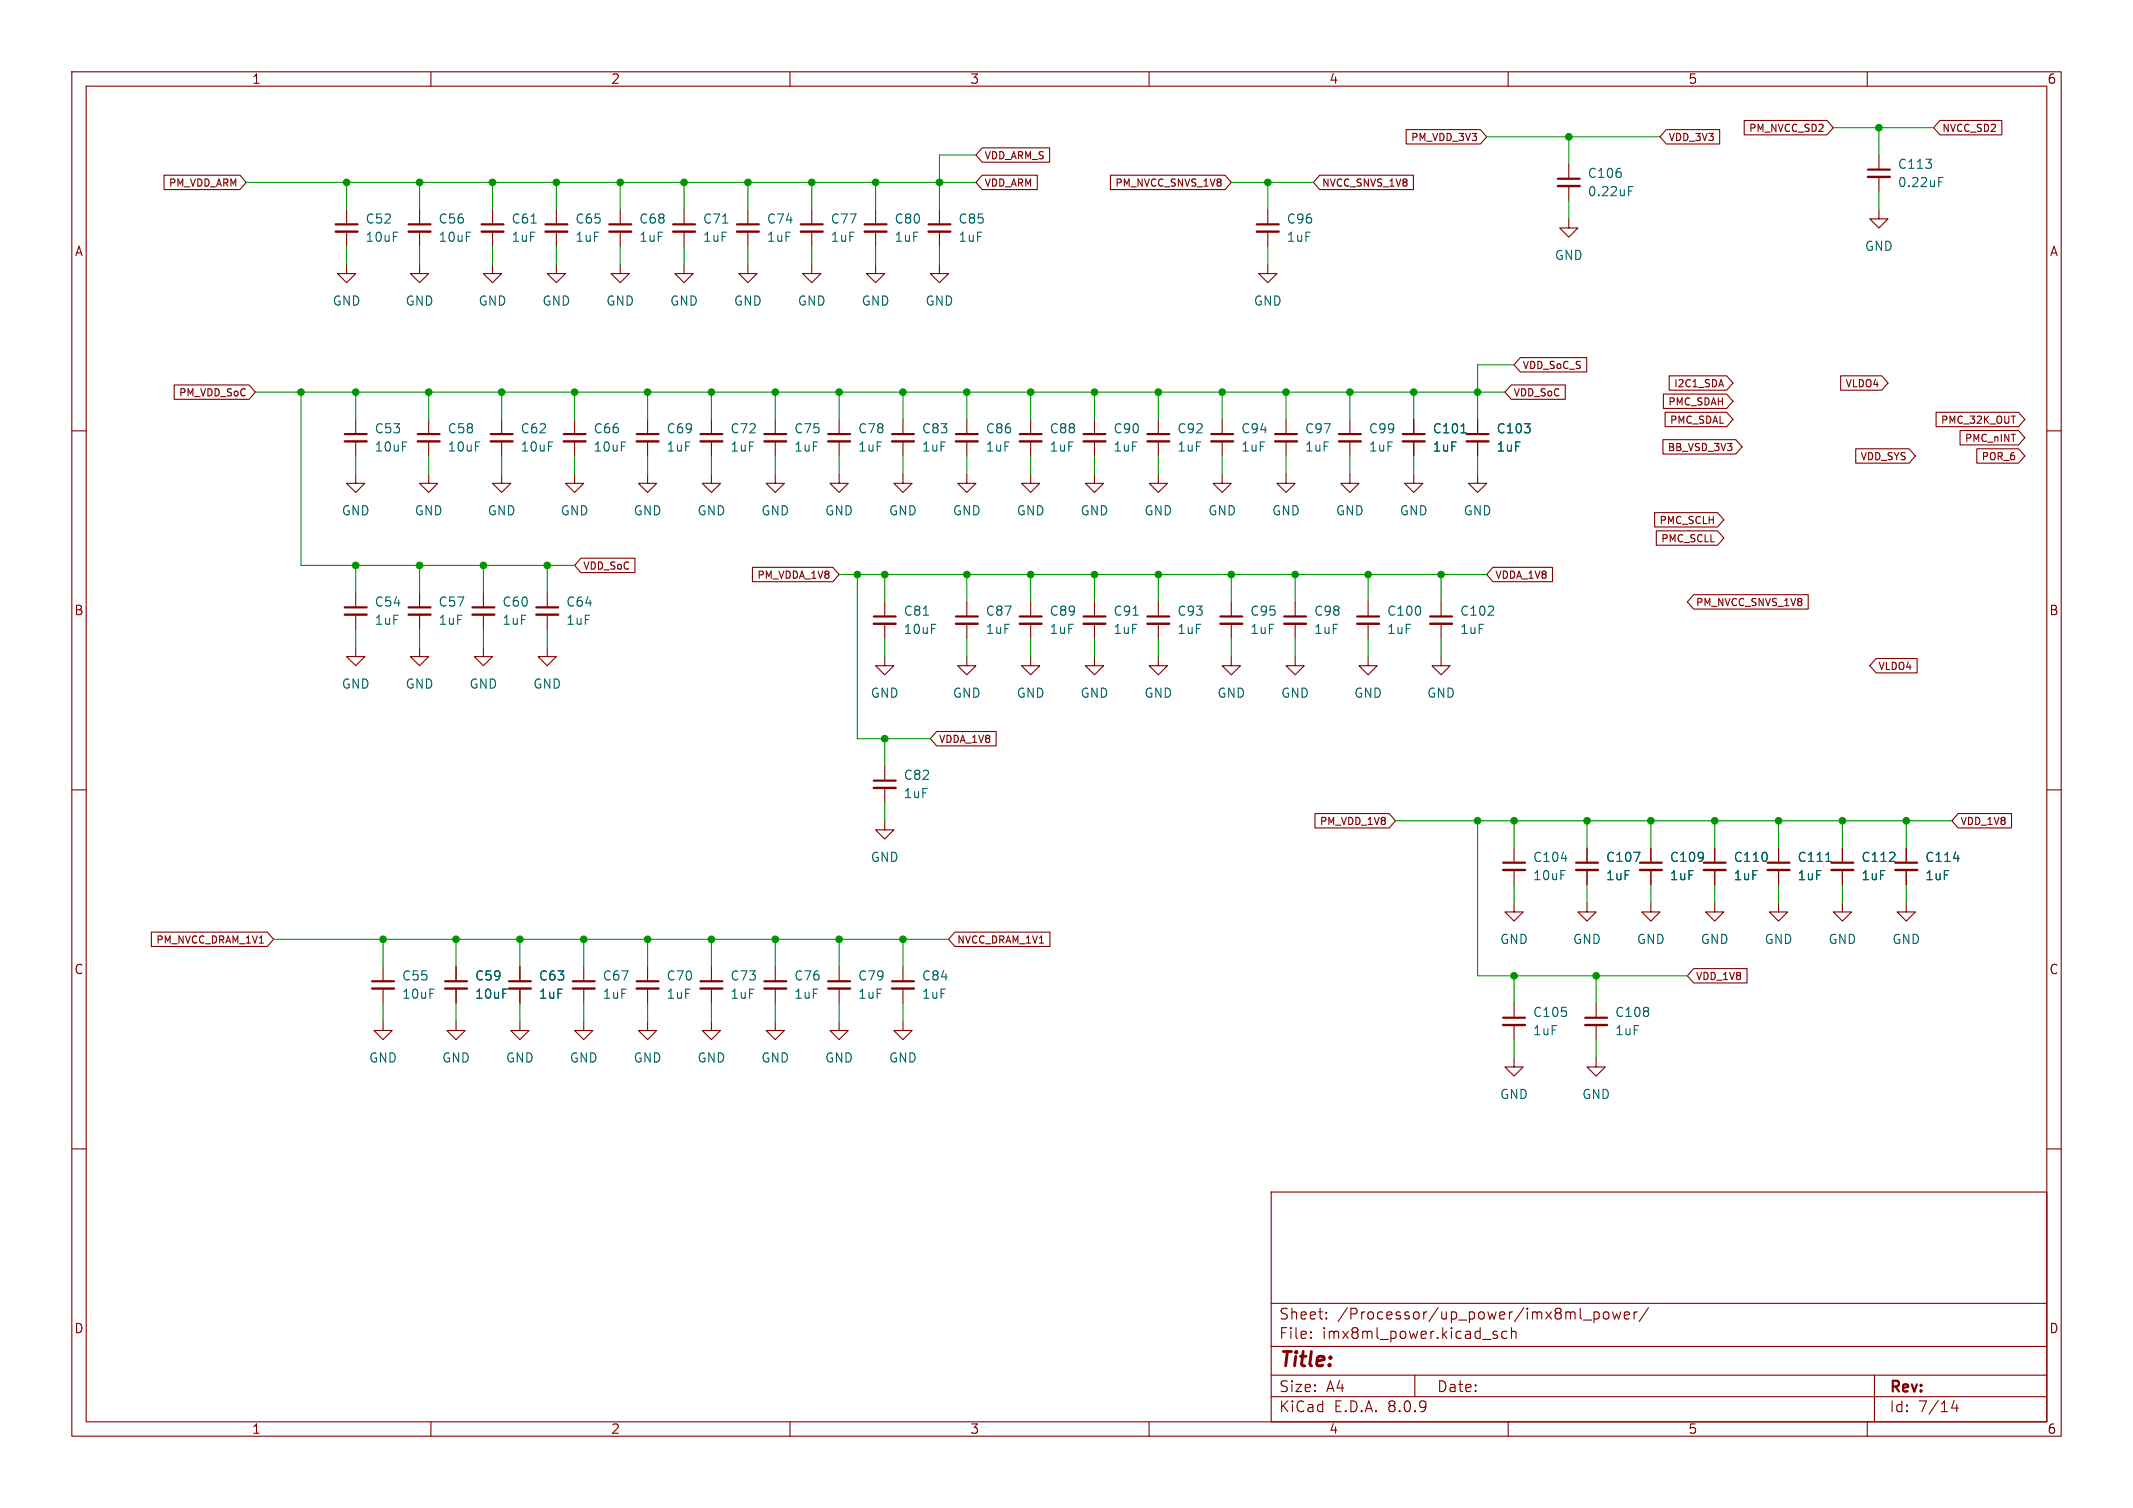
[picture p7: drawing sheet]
<svg xmlns="http://www.w3.org/2000/svg" width="297mm" height="210mm" viewBox="0 0 297 210" stroke-linecap="round" stroke-linejoin="round" font-family="sans-serif">
<g fill="none" stroke="#840000" stroke-width=".15">
<path d="M10 10h277v190h-277zM12 12h273v186h-273zM60 10v2M110 10v2M160 10v2M195.8 18h10.3l.9 1.1-.9 1h-10.3zM210 10v2M232 18h7.4v2.1h-7.4l-.9-1zM242.9 16.8h11.5l.9 1-.9 1h-11.5zM260 10v2M270.1 16.8h8.6v2h-8.6l-.9-1zM22.8 24.4h10.6l.9 1-.9 1h-10.6z"/>
<path d="M48.3 36.8v1.3h1.2l-1.2 1.3-1.3-1.3h1.3M48.3 29.2v2M48.3 32.3v2M58.4 36.8v1.3h1.3l-1.3 1.3-1.3-1.3h1.3M58.4 29.2v2M58.4 32.3v2M68.6 36.8v1.3h1.2l-1.2 1.3-1.3-1.3h1.3M68.6 29.2v2M68.6 32.3v2M77.5 36.8v1.3h1.2l-1.2 1.3-1.3-1.3h1.3M77.5 29.2v2M77.5 32.3v2"/>
<path d="M86.4 36.8v1.3h1.2l-1.2 1.3-1.3-1.3h1.3M86.4 29.2v2M86.4 32.3v2M95.2 36.8v1.3h1.3l-1.3 1.3-1.2-1.3h1.2M95.2 29.2v2M95.2 32.3v2M104.1 36.8v1.3h1.3l-1.3 1.3-1.2-1.3h1.2M104.1 29.2v2M104.1 32.3v2M113 36.8v1.3h1.3l-1.3 1.3-1.2-1.3h1.2M113 29.2v2M113 32.3v2"/>
<path d="M121.9 36.8v1.3h1.3l-1.3 1.3-1.3-1.3h1.3M121.9 29.2v2M121.9 32.3v2M130.8 36.8v1.3h1.3l-1.3 1.3-1.3-1.3h1.3M130.8 29.2v2M130.8 32.3v2M136.8 24.4h7.6v2h-7.6l-.9-1zM136.8 20.6h9.3v2h-9.3l-.9-1zM154.6 24.4h16l.8 1-.8 1h-16zM176.5 36.8v1.3h1.3l-1.3 1.3-1.2-1.3h1.2M176.5 29.2v2M176.5 32.3v2"/>
<path d="M183.8 24.4h13v2h-13l-.9-1zM218.4 30.5v1.3h1.3l-1.3 1.2-1.2-1.2h1.2M218.4 22.9v2M218.4 25.9v2M261.6 29.2v1.3h1.3l-1.3 1.3-1.3-1.3h1.3M261.6 21.6v2M261.6 24.6v2.1M24.3 53.6h10.4l.9 1-.9 1h-10.4zM49.5 58.4v2.1M59.7 58.4v2.1M69.8 58.4v2.1M80 58.4v2.1"/>
<path d="M90.2 58.4v2.1M99.1 58.4v2.1M107.9 58.4v2.1M116.8 58.4v2.1M125.7 58.4v2.1M134.6 58.4v2.1M143.5 58.4v2.1M152.4 58.4v2.1M161.3 58.4v2.1M170.2 58.4v2.1M179.1 58.4v2.1M188 58.4v2.1"/>
<path d="M196.8 58.4v2.1M205.7 58.4v2.1M210.4 53.6h7.6v2h-7.6l-.9-1zM211.7 49.8h9.2v2h-9.2l-.9-1zM231.6 54.9h8.8l.9 1-.9 1h-8.8zM231.9 57.4h8.5l.9 1-.9 1h-8.5zM232.4 52.3h8l.9 1-.9 1h-8zM256.3 52.3h5.7l.9 1-.9 1h-5.7zM269.6 57.4h11.5l.8 1-.8 1h-11.5zM272.9 60h8.2l.8 1-.8 1h-8.2zM10 60h2M49.5 66v1.3h1.3l-1.3 1.3-1.2-1.3h1.2"/>
<path d="M49.5 61.5v2M59.7 66v1.3h1.3l-1.3 1.3-1.3-1.3h1.3M59.7 61.5v2M69.8 66v1.3h1.3l-1.3 1.3-1.2-1.3h1.2M69.8 61.5v2M80 66v1.3h1.3l-1.3 1.3-1.3-1.3h1.3M80 61.5v2M80.9 77.7h7.5v2h-7.5l-.9-1zM90.2 66v1.3h1.2l-1.2 1.3-1.3-1.3h1.3M90.2 61.5v2M99.1 66v1.3h1.2l-1.2 1.3-1.3-1.3h1.3M99.1 61.5v2"/>
<path d="M104.8 79h11.2l.8 1-.8 1h-11.2zM107.9 66v1.3h1.3l-1.3 1.3-1.2-1.3h1.2M107.9 61.5v2M116.8 66v1.3h1.3l-1.3 1.3-1.2-1.3h1.2M116.8 61.5v2M125.7 66v1.3h1.3l-1.3 1.3-1.2-1.3h1.2M125.7 61.5v2M134.6 66v1.3h1.3l-1.3 1.3-1.3-1.3h1.3M134.6 61.5v2M143.5 66v1.3h1.3l-1.3 1.3-1.3-1.3h1.3M143.5 61.5v2M152.4 66v1.3h1.3l-1.3 1.3-1.3-1.3h1.3"/>
<path d="M152.4 61.5v2M161.3 66v1.3h1.3l-1.3 1.3-1.3-1.3h1.3M161.3 61.5v2M170.2 66v1.3h1.2l-1.2 1.3-1.3-1.3h1.3M170.2 61.5v2M179.1 66v1.3h1.2l-1.2 1.3-1.3-1.3h1.3M179.1 61.5v2M188 66v1.3h1.2l-1.2 1.3-1.3-1.3h1.3M188 61.5v2M196.8 66v1.3h1.3l-1.3 1.3-1.2-1.3h1.2M196.8 61.5v2M205.7 66v1.3h1.3l-1.3 1.3-1.2-1.3h1.2"/>
<path d="M205.7 61.5v2M207.9 79h8.3v2h-8.3l-.9-1zM230.4 71.4h8.8l.8 1-.8 1h-8.8zM230.6 73.9h8.6l.8 1-.8 1h-8.6zM231.5 61.2h10.2l.9 1-.9 1h-10.2zM258.4 62.5h7.4l.9 1-.9 1h-7.4zM275.3 62.5h5.8l.8 1-.8 1h-5.8zM285 60h2M49.5 90.2v1.2h1.3l-1.3 1.3-1.2-1.3h1.2M49.5 82.6v2M49.5 85.6v2M58.4 90.2v1.2h1.3l-1.3 1.3-1.3-1.3h1.3"/>
<path d="M58.4 82.6v2M58.4 85.6v2M67.3 90.2v1.2h1.3l-1.3 1.3-1.3-1.3h1.3M67.3 82.6v2M67.3 85.6v2M76.2 90.2v1.2h1.3l-1.3 1.3-1.3-1.3h1.3M76.2 82.6v2M76.2 85.6v2M123.2 91.4v1.3h1.3l-1.3 1.3-1.3-1.3h1.3M123.2 83.8v2.1M123.2 86.9v2M134.6 91.4v1.3h1.3l-1.3 1.3-1.3-1.3h1.3"/>
<path d="M134.6 83.8v2.1M134.6 86.9v2M143.5 91.4v1.3h1.3l-1.3 1.3-1.3-1.3h1.3M143.5 83.8v2.1M143.5 86.9v2M152.4 91.4v1.3h1.3l-1.3 1.3-1.3-1.3h1.3M152.4 83.8v2.1M152.4 86.9v2M161.3 91.4v1.3h1.3l-1.3 1.3-1.3-1.3h1.3M161.3 83.8v2.1M161.3 86.9v2M171.4 91.4v1.3h1.3l-1.3 1.3-1.2-1.3h1.2"/>
<path d="M171.4 83.8v2.1M171.4 86.9v2M180.3 91.4v1.3h1.3l-1.3 1.3-1.2-1.3h1.2M180.3 83.8v2.1M180.3 86.9v2M190.5 91.4v1.3h1.3l-1.3 1.3-1.3-1.3h1.3M190.5 83.8v2.1M190.5 86.9v2M200.7 91.4v1.3h1.2l-1.2 1.3-1.3-1.3h1.3M200.7 83.8v2.1M200.7 86.9v2M235.8 82.8h16v2h-16l-.9-1z"/>
<path d="M261.2 91.7h5.7v2h-5.7l-.9-1zM10 110h2M123.2 114.3v1.3h1.3l-1.3 1.2-1.3-1.2h1.3M123.2 106.7v2M123.2 109.7v2.1M130.4 101.9h8.3v2h-8.3l-.9-1zM183.1 113.3h10.3l.9 1-.9 1h-10.3zM210.8 118.1v2M221 118.1v2M229.9 118.1v2M238.8 118.1v2M247.6 118.1v2"/>
<path d="M256.5 118.1v2M265.4 118.1v2M272.7 113.3h7.4v2h-7.4l-.9-1zM285 110h2M21.1 129.8h16.1l.9 1-.9 1h-16.1zM53.3 134.6v2.1M53.3 137.7v2M63.5 134.6v2.1M63.5 137.7v2M72.4 134.6v2.1M72.4 137.7v2M81.3 134.6v2.1"/>
<path d="M81.3 137.7v2M90.2 134.6v2.1M90.2 137.7v2M99.1 134.6v2.1M99.1 137.7v2M107.9 134.6v2.1M107.9 137.7v2M116.8 134.6v2.1M116.8 137.7v2M125.7 134.6v2.1M125.7 137.7v2M133 129.8h13.2v2h-13.2l-.9-1z"/>
<path d="M210.8 125.7v1.3h1.3l-1.3 1.3-1.3-1.3h1.3M210.8 121.2v2M210.8 139.7v2M221 125.7v1.3h1.2l-1.2 1.3-1.3-1.3h1.3M221 121.2v2M222.2 139.7v2M229.9 125.7v1.3h1.2l-1.2 1.3-1.3-1.3h1.3M229.9 121.2v2M235.8 134.9h7.5v2h-7.5l-.9-1zM238.8 125.7v1.3h1.2l-1.2 1.3-1.3-1.3h1.3M238.8 121.2v2M247.6 125.7v1.3h1.3l-1.3 1.3-1.2-1.3h1.2"/>
<path d="M247.6 121.2v2M256.5 125.7v1.3h1.3l-1.3 1.3-1.2-1.3h1.2M256.5 121.2v2M265.4 125.7v1.3h1.3l-1.3 1.3-1.2-1.3h1.2M265.4 121.2v2M53.3 142.2v1.3h1.3l-1.3 1.3-1.2-1.3h1.2M63.5 142.2v1.3h1.3l-1.3 1.3-1.3-1.3h1.3M72.4 142.2v1.3h1.3l-1.3 1.3-1.3-1.3h1.3M81.3 142.2v1.3h1.2l-1.2 1.3-1.3-1.3h1.3M90.2 142.2v1.3h1.2l-1.2 1.3-1.3-1.3h1.3M99.1 142.2v1.3h1.2l-1.2 1.3-1.3-1.3h1.3M107.9 142.2v1.3h1.3l-1.3 1.3-1.2-1.3h1.2"/>
<path d="M116.8 142.2v1.3h1.3l-1.3 1.3-1.2-1.3h1.2M125.7 142.2v1.3h1.3l-1.3 1.3-1.2-1.3h1.2M210.8 147.3v1.3h1.3l-1.3 1.3-1.3-1.3h1.3M210.8 142.7v2.1M222.2 147.3v1.3h1.3l-1.3 1.3-1.2-1.3h1.2M222.2 142.7v2.1M10 160h2M177 166h108v32h-108zM285 160h2M60 198v2M110 198v2M160 198v2"/>
<path d="M177 194.5h108M177 191.5h108M177 187.5h108M177 181.5h108M182.5 186.3h.1l-.1 .1M182.5 186.3v.1M182.5 185.5v.1M182.5 185.5h.1l-.1 .1M184.7 183.6v.1M184.7 183.6h-.1l.1 .1M184.7 182.8v.1M184.7 182.8h-.1l.1 .1"/>
<path d="M197 191.5v3M208 185.8l.5 .2v.2l-.2 .2-.4-.1M208 185.5l.1-.1 .4 .1M209.8 185.5l-.4-.1-.3 .3v.4l.1 .2 .2 .1 .4-.1M210 198v2M210.5 185.5a.37 .37 0 0 1 .6 .1v.8M210.5 184.9v1.5M220.5 183.8h1.1M222 182.7v1.5M222 182.8l.4-.1 .3 .3v.4l-.2 .2-.1 .1-.4-.1M223.4 182.8a.41 .41 0 0 1 .6 .2v.4a.41 .41 0 0 1-.4 .3 .41 .41 0 0 1-.4-.3v-.4zM224.5 182.7l.3 1 .3-.7 .3 .7 .3-1"/>
<path d="M226.2 183.2l.7-.1-.1-.3-.4-.1-.2 .2v.7l.2 .1 .4-.1M227.5 182.7v1M228 182.7l-.3 .1-.2 .2M229.5 182.1l-1.3 2M260 198v2M261 191.5v6.5M272.1 195l-.4 1.1h1M272.5 195.6v1"/>
</g>
<g fill="none" stroke="#840000" stroke-width=".33">
<path d="M46.7 32.3h3.1M56.9 32.3h3M67.1 32.3h3M75.9 32.3h3.1M84.8 32.3h3.1M93.7 32.3h3.1M102.6 32.3h3.1M111.5 32.3h3.1M120.4 32.3h3M129.3 32.3h3M175 32.3h3.1M216.9 25.9h3.1"/>
<path d="M260.1 24.6h3M48 61.5h3.1M58.2 61.5h3M68.3 61.5h3.1M78.5 61.5h3M88.6 61.5h3.1M97.5 61.5h3.1M106.4 61.5h3.1M115.3 61.5h3.1M124.2 61.5h3.1M133.1 61.5h3M142 61.5h3"/>
<path d="M150.9 61.5h3M159.8 61.5h3M168.7 61.5h3M177.5 61.5h3.1M186.4 61.5h3.1M195.3 61.5h3.1M204.2 61.5h3.1M48 85.6h3.1M56.9 85.6h3M65.8 85.6h3M74.7 85.6h3M121.7 86.9h3"/>
<path d="M133.1 86.9h3M142 86.9h3M150.9 86.9h3M159.8 86.9h3M169.9 86.9h3.1M178.8 86.9h3.1M189 86.9h3M199.1 86.9h3.1M121.7 109.7h3M51.8 137.7h3.1M62 137.7h3M70.9 137.7h3"/>
<path d="M79.8 137.7h3M88.6 137.7h3.1M97.5 137.7h3.1M106.4 137.7h3.1M115.3 137.7h3.1M124.2 137.7h3.1M209.3 121.2h3M219.5 121.2h3M228.3 121.2h3.1M237.2 121.2h3.1M246.1 121.2h3.1M255 121.2h3.1"/>
<path d="M263.9 121.2h3.1M209.3 142.7h3M220.7 142.7h3.1"/>
</g>
<g fill="none" stroke="#840000" stroke-width=".3">
<path d="M46.7 31.2h3.1M56.9 31.2h3M67.1 31.2h3M75.9 31.2h3.1M84.8 31.2h3.1M93.7 31.2h3.1M102.6 31.2h3.1M111.5 31.2h3.1M120.4 31.2h3M129.3 31.2h3M175 31.2h3.1M216.9 24.9h3.1"/>
<path d="M260.1 23.6h3M48 60.5h3.1M58.2 60.5h3M68.3 60.5h3.1M78.5 60.5h3M88.6 60.5h3.1M97.5 60.5h3.1M106.4 60.5h3.1M115.3 60.5h3.1M124.2 60.5h3.1M133.1 60.5h3M142 60.5h3"/>
<path d="M150.9 60.5h3M159.8 60.5h3M168.7 60.5h3M177.5 60.5h3.1M186.4 60.5h3.1M195.3 60.5h3.1M204.2 60.5h3.1M48 84.6h3.1M56.9 84.6h3M65.8 84.6h3M74.7 84.6h3M121.7 85.9h3"/>
<path d="M133.1 85.9h3M142 85.9h3M150.9 85.9h3M159.8 85.9h3M169.9 85.9h3.1M178.8 85.9h3.1M189 85.9h3M199.1 85.9h3.1M121.7 108.7h3M51.8 136.7h3.1M62 136.7h3M70.9 136.7h3"/>
<path d="M79.8 136.7h3M88.6 136.7h3.1M97.5 136.7h3.1M106.4 136.7h3.1M115.3 136.7h3.1M124.2 136.7h3.1M209.3 120.1h3M219.5 120.1h3M228.3 120.1h3.1M237.2 120.1h3.1M246.1 120.1h3.1M255 120.1h3.1"/>
<path d="M263.9 120.1h3.1M209.3 141.7h3M220.7 141.7h3.1"/>
</g>
<g fill="none" stroke="#006464" stroke-width=".15">
<path d="M74 31.1h.7M100.6 31.1h.7M226.8 26.6h.4M226.8 26h.6M270 25.3h.4M270 24.7h.6M203.4 60.3h.8M128.6 85.7h.7M157.8 85.7h.7M217.4 119.5h.8M227.5 118.7h.8l-.5 1.3M254.2 120h.8"/>
<path d="M272 119.5h.8"/>
</g>
<g fill="none" stroke="#009600" stroke-width=".15">
<path d="M207 19.1h24.1M218.4 19.1v3.8M255.3 17.8h13.9M261.6 17.8v3.8M34.3 25.4h101.6M48.3 25.4v3.8M48.3 34.3v2.5M58.4 25.4v3.8M58.4 34.3v2.5M68.6 25.4v3.8M68.6 34.3v2.5M77.5 25.4v3.8"/>
<path d="M77.5 34.3v2.5M86.4 25.4v3.8M86.4 34.3v2.5M95.2 25.4v3.8M95.2 34.3v2.5M104.1 25.4v3.8M104.1 34.3v2.5M113 25.4v3.8M113 34.3v2.5M121.9 25.4v3.8M121.9 34.3v2.5M130.8 34.3v2.5"/>
<path d="M135.9 21.6h-5.1v7.6M171.4 25.4h11.5M176.5 25.4v3.8M176.5 34.3v2.5M218.4 27.9v2.6M261.6 26.7v2.5M35.6 54.6h173.9M41.9 54.6v24.1h38.1M49.5 54.6v3.8M59.7 54.6v3.8M69.8 54.6v3.8M80 54.6v3.8"/>
<path d="M90.2 54.6v3.8M99.1 54.6v3.8M107.9 54.6v3.8M116.8 54.6v3.8M125.7 54.6v3.8M134.6 54.6v3.8M143.5 54.6v3.8M152.4 54.6v3.8M161.3 54.6v3.8M170.2 54.6v3.8M179.1 54.6v3.8M188 54.6v3.8"/>
<path d="M196.8 54.6v3.8M210.8 50.8h-5.1v7.6M49.5 63.5v2.5M49.5 78.7v3.9M58.4 78.7v3.9M59.7 63.5v2.5M67.3 78.7v3.9M69.8 63.5v2.5M76.2 78.7v3.9M80 63.5v2.5M90.2 63.5v2.5M99.1 63.5v2.5"/>
<path d="M107.9 63.5v2.5M116.8 63.5v2.5M125.7 63.5v2.5M134.6 63.5v2.5M143.5 63.5v2.5M152.4 63.5v2.5M161.3 63.5v2.5M170.2 63.5v2.5M179.1 63.5v2.5M188 63.5v2.5M196.8 63.5v2.5M205.7 63.5v2.5"/>
<path d="M49.5 87.6v2.6M58.4 87.6v2.6M67.3 87.6v2.6M76.2 87.6v2.6M116.8 80h90.2M119.4 80v22.9h10.1M123.2 80v3.8M123.2 88.9v2.5M134.6 80v3.8M134.6 88.9v2.5M143.5 80v3.8M143.5 88.9v2.5"/>
<path d="M152.4 80v3.8M152.4 88.9v2.5M161.3 80v3.8M161.3 88.9v2.5M171.4 80v3.8M171.4 88.9v2.5M180.3 80v3.8M180.3 88.9v2.5M190.5 80v3.8M190.5 88.9v2.5M200.7 80v3.8M200.7 88.9v2.5"/>
<path d="M123.2 102.9v3.8M123.2 111.8v2.5M194.3 114.3h77.5M205.7 114.3v21.6h29.2M210.8 114.3v3.8M221 114.3v3.8M229.9 114.3v3.8M238.8 114.3v3.8M247.6 114.3v3.8M256.5 114.3v3.8M265.4 114.3v3.8M38.1 130.8h94"/>
<path d="M53.3 130.8v3.8M53.3 139.7v2.5M63.5 130.8v3.8M63.5 139.7v2.5M72.4 130.8v3.8M72.4 139.7v2.5M81.3 130.8v3.8M81.3 139.7v2.5M90.2 130.8v3.8M90.2 139.7v2.5M99.1 130.8v3.8M99.1 139.7v2.5"/>
<path d="M107.9 130.8v3.8M107.9 139.7v2.5M116.8 130.8v3.8M116.8 139.7v2.5M125.7 130.8v3.8M125.7 139.7v2.5M210.8 123.2v2.5M210.8 135.9v3.8M221 123.2v2.5M222.2 135.9v3.8M229.9 123.2v2.5M238.8 123.2v2.5"/>
<path d="M247.6 123.2v2.5M256.5 123.2v2.5M265.4 123.2v2.5M210.8 144.8v2.5M222.2 144.8v2.5"/>
</g>
<g fill="#009600" stroke="#009600" stroke-width=".15">
<circle cx="130.8" cy="25.4" r=".46"/>
<circle cx="113" cy="25.4" r=".46"/>
<circle cx="121.9" cy="25.4" r=".46"/>
<circle cx="81.3" cy="130.8" r=".46"/>
<circle cx="72.4" cy="130.8" r=".46"/>
<circle cx="58.4" cy="78.7" r=".46"/>
<circle cx="63.5" cy="130.8" r=".46"/>
<circle cx="67.3" cy="78.7" r=".46"/>
<circle cx="76.2" cy="78.7" r=".46"/>
<circle cx="49.5" cy="78.7" r=".46"/>
<circle cx="53.3" cy="130.8" r=".46"/>
<circle cx="69.8" cy="54.6" r=".46"/>
<circle cx="80" cy="54.6" r=".46"/>
<circle cx="95.2" cy="25.4" r=".46"/>
<circle cx="86.4" cy="25.4" r=".46"/>
<circle cx="68.6" cy="25.4" r=".46"/>
<circle cx="77.5" cy="25.4" r=".46"/>
<circle cx="104.1" cy="25.4" r=".46"/>
<circle cx="123.2" cy="102.9" r=".46"/>
<circle cx="123.2" cy="80" r=".46"/>
<circle cx="119.4" cy="80" r=".46"/>
<circle cx="59.7" cy="54.6" r=".46"/>
<circle cx="49.5" cy="54.6" r=".46"/>
<circle cx="41.9" cy="54.6" r=".46"/>
<circle cx="48.3" cy="25.4" r=".46"/>
<circle cx="58.4" cy="25.4" r=".46"/>
<circle cx="99.1" cy="54.6" r=".46"/>
<circle cx="107.9" cy="54.6" r=".46"/>
<circle cx="116.8" cy="54.6" r=".46"/>
<circle cx="125.7" cy="54.6" r=".46"/>
<circle cx="90.2" cy="54.6" r=".46"/>
<circle cx="116.8" cy="130.8" r=".46"/>
<circle cx="125.7" cy="130.8" r=".46"/>
<circle cx="107.9" cy="130.8" r=".46"/>
<circle cx="90.2" cy="130.8" r=".46"/>
<circle cx="99.1" cy="130.8" r=".46"/>
<circle cx="134.6" cy="80" r=".46"/>
<circle cx="143.5" cy="80" r=".46"/>
<circle cx="152.4" cy="80" r=".46"/>
<circle cx="161.3" cy="80" r=".46"/>
<circle cx="221" cy="114.3" r=".46"/>
<circle cx="210.8" cy="114.3" r=".46"/>
<circle cx="205.7" cy="114.3" r=".46"/>
<circle cx="180.3" cy="80" r=".46"/>
<circle cx="190.5" cy="80" r=".46"/>
<circle cx="200.7" cy="80" r=".46"/>
<circle cx="171.4" cy="80" r=".46"/>
<circle cx="196.8" cy="54.6" r=".46"/>
<circle cx="205.7" cy="54.6" r=".46"/>
<circle cx="176.5" cy="25.4" r=".46"/>
<circle cx="179.1" cy="54.6" r=".46"/>
<circle cx="229.9" cy="114.3" r=".46"/>
<circle cx="238.8" cy="114.3" r=".46"/>
<circle cx="247.6" cy="114.3" r=".46"/>
<circle cx="222.2" cy="135.9" r=".46"/>
<circle cx="210.8" cy="135.9" r=".46"/>
<circle cx="218.4" cy="19.1" r=".46"/>
<circle cx="261.6" cy="17.8" r=".46"/>
<circle cx="170.2" cy="54.6" r=".46"/>
<circle cx="143.5" cy="54.6" r=".46"/>
<circle cx="152.4" cy="54.6" r=".46"/>
<circle cx="161.3" cy="54.6" r=".46"/>
<circle cx="134.6" cy="54.6" r=".46"/>
<circle cx="188" cy="54.6" r=".46"/>
<circle cx="256.5" cy="114.3" r=".46"/>
<circle cx="265.4" cy="114.3" r=".46"/>
</g>
<text font-size="2.8" fill="#840000" x="178" y="190.9">Title:</text>
<g font-size="2.1" fill="#840000">
<text x="178" y="184">Sheet:</text>
<text x="186.2" y="184">/Processor/up_power/imx8ml_power/</text>
<text x="178" y="186.7">File:</text>
<text x="184.1" y="186.7">imx8ml_power.kicad_sch</text>
<text x="178" y="196.9">KiCad</text>
<text x="178" y="194.1">Size:</text>
<text x="184.7" y="194.1">A4</text>
<text x="185.7" y="196.9">E.D.A.</text>
<text x="193.3" y="196.9">8.0.9</text>
<text x="200" y="194.1">Date:</text>
<text x="263" y="194.3">Rev:</text>
<text x="263" y="196.9">Id:</text>
<text x="267.1" y="196.9">7/14</text>
</g>
<g font-size="1.8" fill="#840000">
<text x="35" y="11.9">1</text>
<text x="85" y="11.9">2</text>
<text x="135" y="11.9">3</text>
<text x="185" y="11.9">4</text>
<text x="235" y="11.9">5</text>
<text x="285" y="11.9">6</text>
<text x="10.3" y="35.9">A</text>
<text x="285.3" y="35.9">A</text>
<text x="10.3" y="85.9">B</text>
<text x="285.3" y="85.9">B</text>
<text x="10.3" y="135.9">C</text>
<text x="285.3" y="135.9">C</text>
<text x="10.3" y="185.9">D</text>
<text x="285.3" y="185.9">D</text>
<text x="35" y="199.9">1</text>
<text x="85" y="199.9">2</text>
<text x="135" y="199.9">3</text>
<text x="185" y="199.9">4</text>
<text x="235" y="199.9">5</text>
<text x="285" y="199.9">6</text>
</g>
<g font-size="1.8" fill="#006464">
<text x="264.2" y="23.7">C113</text>
<text x="221" y="25">C106</text>
<text x="221" y="27.5">0.22uF</text>
<text x="264.2" y="26.3">0.22uF</text>
<text x="50.8" y="31.3">C52</text>
<text x="50.8" y="33.9">10uF</text>
<text x="61" y="31.3">C56</text>
<text x="61" y="33.9">10uF</text>
<text x="71.1" y="33.9">1uF</text>
<text x="71.1" y="31.3">C61</text>
<text x="80" y="33.9">1uF</text>
<text x="80" y="31.3">C65</text>
<text x="88.9" y="33.9">1uF</text>
<text x="88.9" y="31.3">C68</text>
<text x="97.8" y="33.9">1uF</text>
<text x="97.8" y="31.3">C71</text>
<text x="106.7" y="33.9">1uF</text>
<text x="106.7" y="31.3">C74</text>
<text x="115.6" y="33.9">1uF</text>
<text x="115.6" y="31.3">C77</text>
<text x="124.5" y="33.9">1uF</text>
<text x="124.5" y="31.3">C80</text>
<text x="133.4" y="33.9">1uF</text>
<text x="133.4" y="31.3">C85</text>
<text x="179.1" y="33.9">1uF</text>
<text x="179.1" y="31.3">C96</text>
<text x="259.6" y="35.2">GND</text>
<text x="216.4" y="36.4">GND</text>
<text x="46.2" y="42.8">GND</text>
<text x="56.4" y="42.8">GND</text>
<text x="66.5" y="42.8">GND</text>
<text x="75.4" y="42.8">GND</text>
<text x="84.3" y="42.8">GND</text>
<text x="93.2" y="42.8">GND</text>
<text x="102.1" y="42.8">GND</text>
<text x="111" y="42.8">GND</text>
<text x="119.9" y="42.8">GND</text>
<text x="128.8" y="42.8">GND</text>
<text x="174.5" y="42.8">GND</text>
<text x="52.1" y="60.6">C53</text>
<text x="52.1" y="63.1">10uF</text>
<text x="62.2" y="60.6">C58</text>
<text x="62.2" y="63.1">10uF</text>
<text x="72.4" y="60.6">C62</text>
<text x="72.4" y="63.1">10uF</text>
<text x="82.6" y="60.6">C66</text>
<text x="82.6" y="63.1">10uF</text>
<text x="92.7" y="63.1">1uF</text>
<text x="92.7" y="60.6">C69</text>
<text x="101.6" y="63.1">1uF</text>
<text x="101.6" y="60.6">C72</text>
<text x="110.5" y="63.1">1uF</text>
<text x="110.5" y="60.6">C75</text>
<text x="119.4" y="63.1">1uF</text>
<text x="119.4" y="60.6">C78</text>
<text x="128.3" y="63.1">1uF</text>
<text x="128.3" y="60.6">C83</text>
<text x="137.2" y="63.1">1uF</text>
<text x="137.2" y="60.6">C86</text>
<text x="146.1" y="63.1">1uF</text>
<text x="146.1" y="60.6">C88</text>
<text x="154.9" y="63.1">1uF</text>
<text x="154.9" y="60.6">C90</text>
<text x="163.8" y="63.1">1uF</text>
<text x="163.8" y="60.6">C92</text>
<text x="172.7" y="63.1">1uF</text>
<text x="172.7" y="60.6">C94</text>
<text x="181.6" y="63.1">1uF</text>
<text x="181.6" y="60.6">C97</text>
<text x="190.5" y="63.1">1uF</text>
<text x="190.5" y="60.6">C99</text>
<text x="199.4" y="60.6">C101</text>
<text x="199.4" y="63.1">1uF</text>
<text x="208.3" y="60.6">C103</text>
<text x="208.3" y="63.1">1uF</text>
<text x="47.5" y="72">GND</text>
<text x="57.7" y="72">GND</text>
<text x="67.8" y="72">GND</text>
<text x="78" y="72">GND</text>
<text x="88.1" y="72">GND</text>
<text x="97" y="72">GND</text>
<text x="105.9" y="72">GND</text>
<text x="114.8" y="72">GND</text>
<text x="123.7" y="72">GND</text>
<text x="132.6" y="72">GND</text>
<text x="141.5" y="72">GND</text>
<text x="150.4" y="72">GND</text>
<text x="159.3" y="72">GND</text>
<text x="168.1" y="72">GND</text>
<text x="177" y="72">GND</text>
<text x="185.9" y="72">GND</text>
<text x="194.8" y="72">GND</text>
<text x="203.7" y="72">GND</text>
<text x="52.1" y="87.2">1uF</text>
<text x="52.1" y="84.7">C54</text>
<text x="61" y="87.2">1uF</text>
<text x="61" y="84.7">C57</text>
<text x="69.9" y="87.2">1uF</text>
<text x="69.9" y="84.7">C60</text>
<text x="78.7" y="87.2">1uF</text>
<text x="78.7" y="84.7">C64</text>
<text x="125.7" y="86">C81</text>
<text x="125.7" y="88.5">10uF</text>
<text x="137.2" y="88.5">1uF</text>
<text x="137.2" y="86">C87</text>
<text x="146.1" y="88.5">1uF</text>
<text x="146.1" y="86">C89</text>
<text x="154.9" y="88.5">1uF</text>
<text x="154.9" y="86">C91</text>
<text x="163.8" y="88.5">1uF</text>
<text x="163.8" y="86">C93</text>
<text x="174" y="88.5">1uF</text>
<text x="174" y="86">C95</text>
<text x="182.9" y="88.5">1uF</text>
<text x="182.9" y="86">C98</text>
<text x="193" y="86">C100</text>
<text x="193" y="88.5">1uF</text>
<text x="203.2" y="86">C102</text>
<text x="203.2" y="88.5">1uF</text>
<text x="47.5" y="96.1">GND</text>
<text x="56.4" y="96.1">GND</text>
<text x="65.3" y="96.1">GND</text>
<text x="74.2" y="96.1">GND</text>
<text x="121.2" y="97.4">GND</text>
<text x="132.6" y="97.4">GND</text>
<text x="141.5" y="97.4">GND</text>
<text x="150.4" y="97.4">GND</text>
<text x="159.3" y="97.4">GND</text>
<text x="169.4" y="97.4">GND</text>
<text x="178.3" y="97.4">GND</text>
<text x="188.5" y="97.4">GND</text>
<text x="198.6" y="97.4">GND</text>
<text x="125.7" y="111.4">1uF</text>
<text x="125.7" y="108.8">C82</text>
<text x="121.2" y="120.2">GND</text>
<text x="213.4" y="120.2">C104</text>
<text x="213.4" y="122.8">10uF</text>
<text x="223.5" y="120.2">C107</text>
<text x="223.5" y="122.8">1uF</text>
<text x="232.4" y="120.2">C109</text>
<text x="232.4" y="122.8">1uF</text>
<text x="241.3" y="120.2">C110</text>
<text x="241.3" y="122.8">1uF</text>
<text x="250.2" y="120.2">C111</text>
<text x="250.2" y="122.8">1uF</text>
<text x="259.1" y="120.2">C112</text>
<text x="259.1" y="122.8">1uF</text>
<text x="268" y="120.2">C114</text>
<text x="268" y="122.8">1uF</text>
<text x="208.8" y="131.7">GND</text>
<text x="218.9" y="131.7">GND</text>
<text x="227.8" y="131.7">GND</text>
<text x="236.7" y="131.7">GND</text>
<text x="245.6" y="131.7">GND</text>
<text x="254.5" y="131.7">GND</text>
<text x="263.4" y="131.7">GND</text>
<text x="55.9" y="136.8">C55</text>
<text x="66" y="136.8">C59</text>
<text x="74.9" y="136.8">C63</text>
<text x="83.8" y="136.8">C67</text>
<text x="92.7" y="136.8">C70</text>
<text x="101.6" y="136.8">C73</text>
<text x="110.5" y="136.8">C76</text>
<text x="119.4" y="136.8">C79</text>
<text x="128.3" y="136.8">C84</text>
<text x="55.9" y="139.3">10uF</text>
<text x="66" y="139.3">10uF</text>
<text x="74.9" y="139.3">1uF</text>
<text x="83.8" y="139.3">1uF</text>
<text x="92.7" y="139.3">1uF</text>
<text x="101.6" y="139.3">1uF</text>
<text x="110.5" y="139.3">1uF</text>
<text x="119.4" y="139.3">1uF</text>
<text x="128.3" y="139.3">1uF</text>
<text x="213.4" y="141.8">C105</text>
<text x="224.8" y="141.8">C108</text>
<text x="51.3" y="148.2">GND</text>
<text x="61.5" y="148.2">GND</text>
<text x="70.4" y="148.2">GND</text>
<text x="79.2" y="148.2">GND</text>
<text x="88.1" y="148.2">GND</text>
<text x="97" y="148.2">GND</text>
<text x="105.9" y="148.2">GND</text>
<text x="114.8" y="148.2">GND</text>
<text x="123.7" y="148.2">GND</text>
<text x="213.4" y="144.4">1uF</text>
<text x="224.8" y="144.4">1uF</text>
<text x="208.8" y="153.3">GND</text>
<text x="220.2" y="153.3">GND</text>
</g>
<g font-size="1.4" fill="#840000">
<text x="137" y="22.4">VDD_ARM_S</text>
<text x="196.3" y="19.9">PM_VDD_3V3</text>
<text x="232.3" y="19.9">VDD_3V3</text>
<text x="243.4" y="18.6">PM_NVCC_SD2</text>
<text x="270.4" y="18.6">NVCC_SD2</text>
<text x="23.4" y="26.2">PM_VDD_ARM</text>
<text x="137" y="26.2">VDD_ARM</text>
<text x="155.2" y="26.2">PM_NVCC_SNVS_1V8</text>
<text x="184" y="26.2">NVCC_SNVS_1V8</text>
<text x="211.9" y="51.6">VDD_SoC_S</text>
<text x="24.8" y="55.4">PM_VDD_SoC</text>
<text x="210.7" y="55.4">VDD_SoC</text>
<text x="232.2" y="56.7">PMC_SDAH</text>
<text x="232.4" y="59.2">PMC_SDAL</text>
<text x="233" y="54.1">I2C1_SDA</text>
<text x="256.8" y="54.1">VLDO4</text>
<text x="270.1" y="59.2">PMC_32K_OUT</text>
<text x="232.1" y="63">BB_VSD_3V3</text>
<text x="258.9" y="64.3">VDD_SYS</text>
<text x="273.5" y="61.8">PMC_nINT</text>
<text x="275.8" y="64.3">POR_6</text>
<text x="230.9" y="73.2">PMC_SCLH</text>
<text x="231.2" y="75.7">PMC_SCLL</text>
<text x="81.1" y="79.5">VDD_SoC</text>
<text x="105.3" y="80.8">PM_VDDA_1V8</text>
<text x="208.1" y="80.8">VDDA_1V8</text>
<text x="236.1" y="84.6">PM_NVCC_SNVS_1V8</text>
<text x="261.5" y="93.5">VLDO4</text>
<text x="130.7" y="103.7">VDDA_1V8</text>
<text x="183.6" y="115.1">PM_VDD_1V8</text>
<text x="272.9" y="115.1">VDD_1V8</text>
<text x="21.6" y="131.6">PM_NVCC_DRAM_1V1</text>
<text x="133.2" y="131.6">NVCC_DRAM_1V1</text>
<text x="236.1" y="136.7">VDD_1V8</text>
</g>
</svg>
